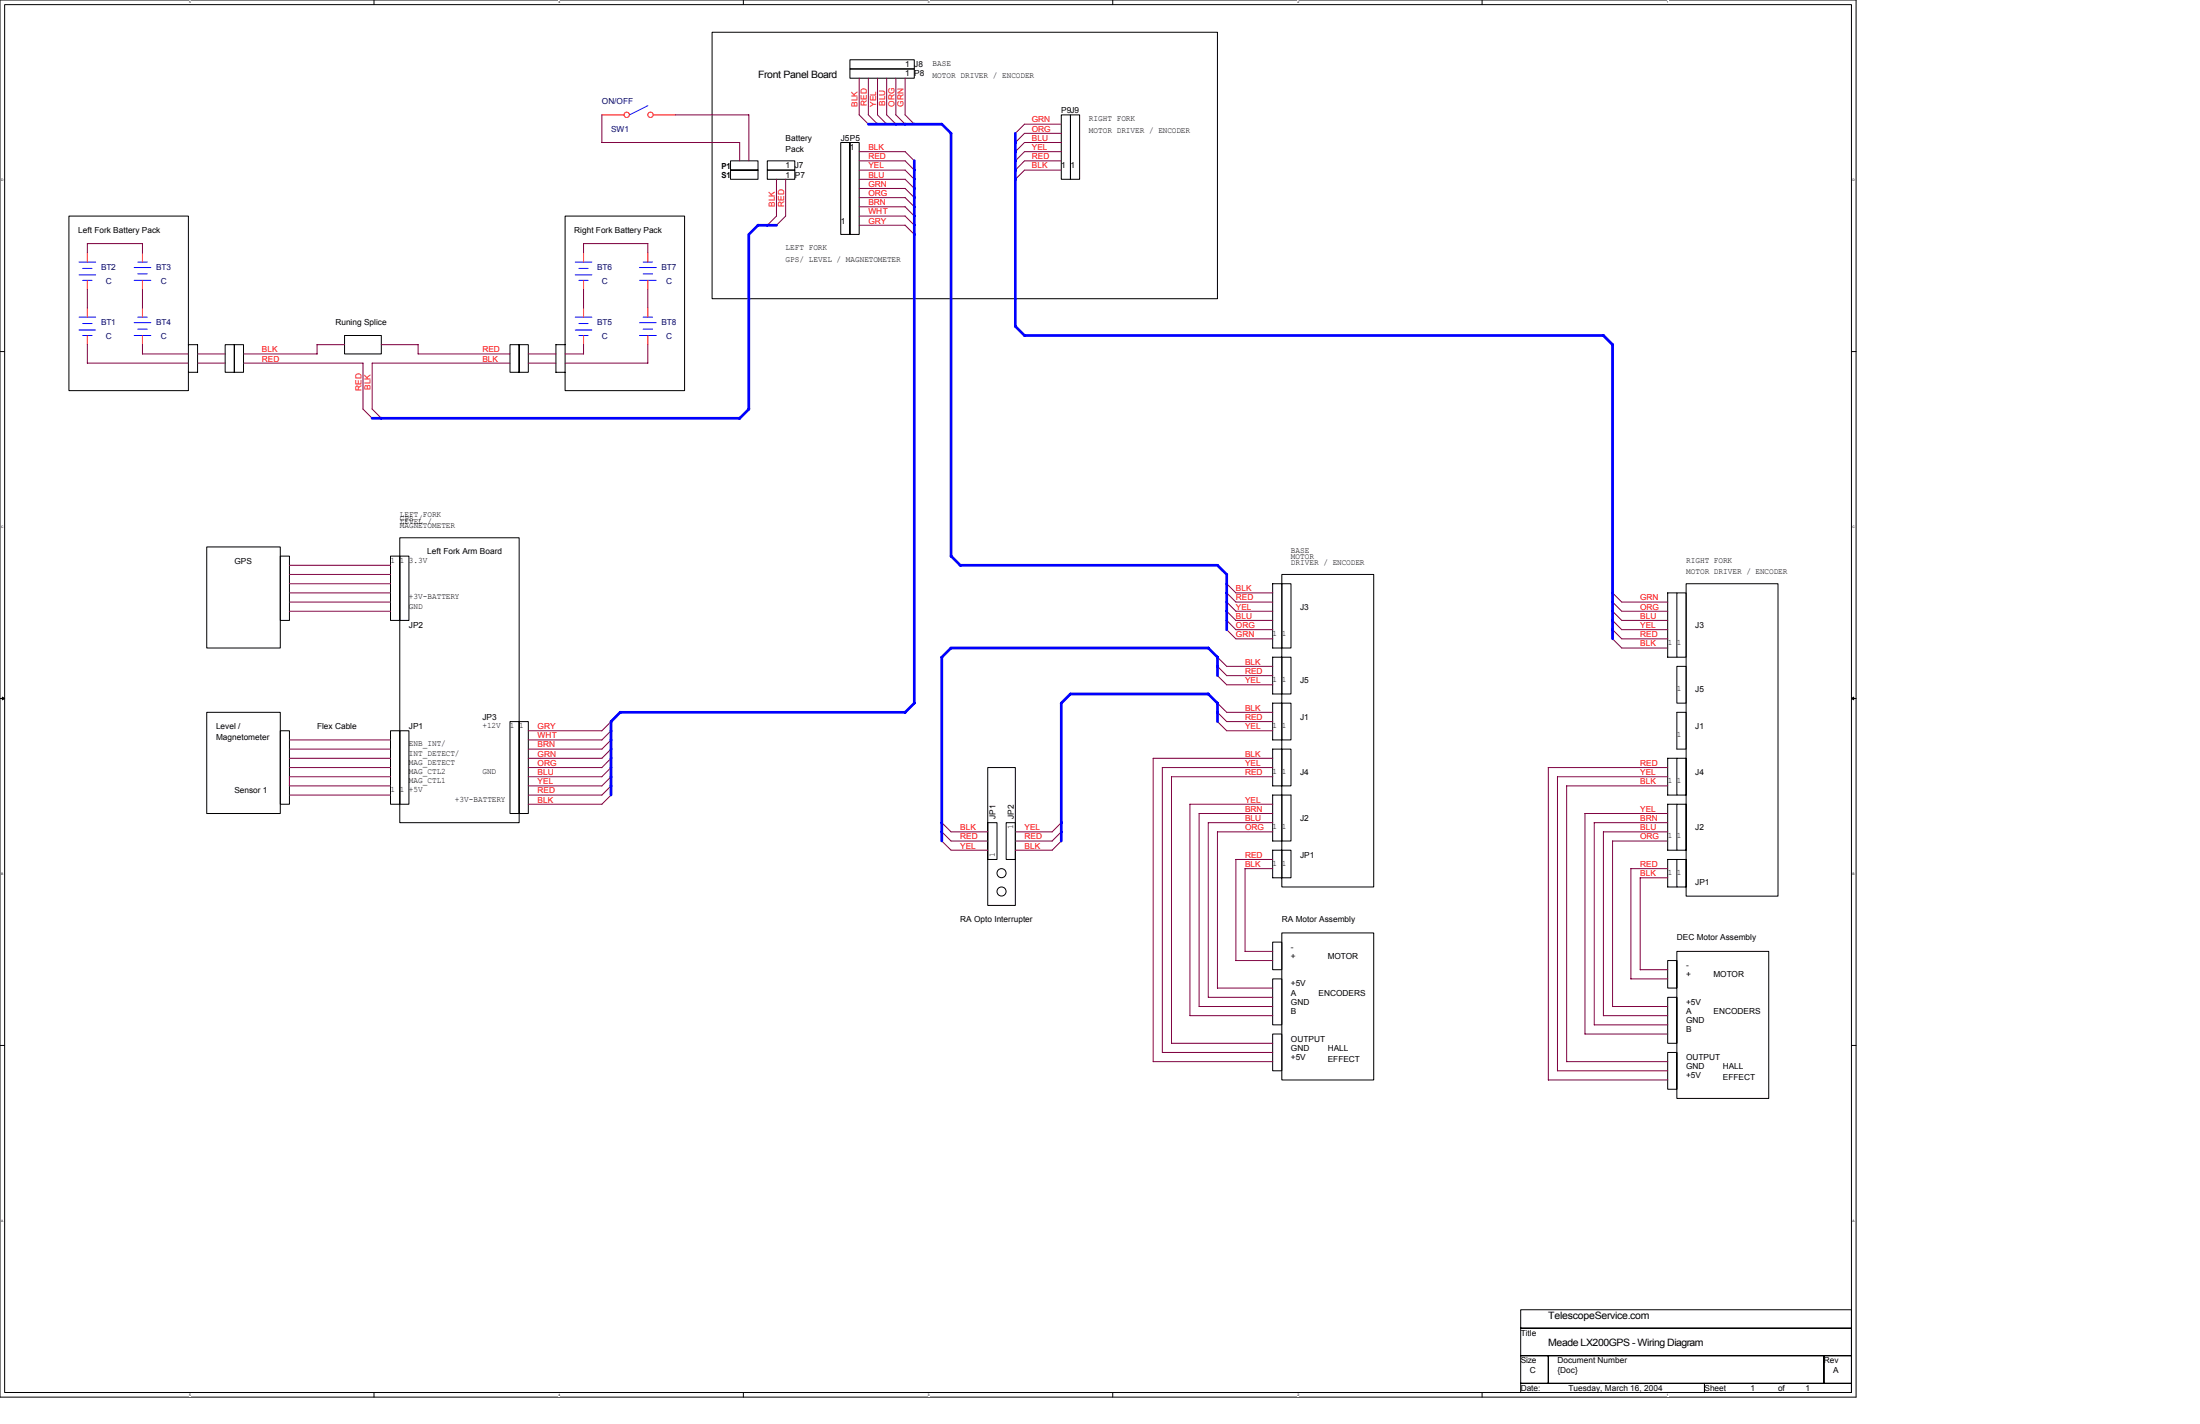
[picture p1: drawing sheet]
<svg xmlns="http://www.w3.org/2000/svg" width="432mm" height="279mm" viewBox="0 0 432 279" stroke-linecap="round" stroke-linejoin="round" font-family="sans-serif">
<path d="M0 0h364.3v274.1h-364.3zM.9 .9h362.5v272.3h-362.5z" fill="none" stroke="#000" stroke-width=".2"/>
<g fill="#fff">
<path d="M37.1 .1h.4v.7h-.4z"/>
<path d="M37.1 273.3h.4v.7h-.4z"/>
</g>
<path d="M73.4 0v.9M73.4 273.2v.9" fill="none" stroke="#000" stroke-width=".2"/>
<g fill="#fff">
<path d="M109.6 .1h.4v.7h-.4z"/>
<path d="M109.6 273.3h.4v.7h-.4z"/>
</g>
<path d="M145.9 0v.9M145.9 273.2v.9" fill="none" stroke="#000" stroke-width=".2"/>
<g fill="#fff">
<path d="M182.1 .1h.4v.7h-.4z"/>
<path d="M182.1 273.3h.4v.7h-.4z"/>
</g>
<path d="M218.4 0v.9M218.4 273.2v.9" fill="none" stroke="#000" stroke-width=".2"/>
<g fill="#fff">
<path d="M254.6 .1h.4v.7h-.4z"/>
<path d="M254.6 273.3h.4v.7h-.4z"/>
</g>
<path d="M290.9 0v.9M290.9 273.2v.9" fill="none" stroke="#000" stroke-width=".2"/>
<g fill="#fff">
<path d="M327.1 .1h.4v.7h-.4z"/>
<path d="M327.1 273.3h.4v.7h-.4z"/>
<path d="M.2 34.9h.5v.7h-.5z"/>
<path d="M363.6 34.9h.5v.7h-.5z"/>
<path d="M.2 103h.5v.7h-.5z"/>
<path d="M363.6 103h.5v.7h-.5z"/>
</g>
<path d="M0 69h.9M363.4 69h.9" fill="none" stroke="#000" stroke-width=".2"/>
<g fill="#fff">
<path d="M.2 171.1h.4v.7h-.4z"/>
<path d="M363.6 171.1h.4v.7h-.4z"/>
</g>
<path d="M0 137.1h.9M363.4 137.1h.9" fill="none" stroke="#000" stroke-width=".2"/>
<path d="M.5 136.8l.4 .3-.4 .2zM363.4 137.1l.4-.3v.5z" fill="#000" stroke="#000" stroke-width=".2"/>
<g fill="#fff">
<path d="M.2 239.2h.4v.7h-.4z"/>
<path d="M363.6 239.2h.4v.7h-.4z"/>
</g>
<g fill="none" stroke="#000" stroke-width=".2">
<path d="M139.8 6.3h99.2v52.3h-99.2zM166.8 13.5h12.7v1.8h-12.7zM166.8 11.7h12.7v1.8h-12.7zM143.4 33.4h5.4v1.8h-5.4zM143.4 31.6h5.4v1.8h-5.4zM150.6 33.4h5.4v1.8h-5.4zM150.6 31.6h5.4v1.8h-5.4zM165 28h1.8v18h-1.8zM166.8 28h1.8v18h-1.8zM208.3 22.5h1.8v12.7h-1.8zM210.1 22.5h1.8v12.7h-1.8zM13.5 42.4h23.5v34.2h-23.5z"/>
<path d="M110.9 42.4h23.5v34.2h-23.5zM37 67.6h1.8v5.4M37 73h1.8M44.2 67.6h1.8v5.4h-1.8zM46 67.6h1.8v5.4h-1.8zM67.6 65.8h7.2v3.6h-7.2zM100.1 67.6h1.8v5.4h-1.8zM101.9 67.6h1.8v5.4h-1.8zM109.1 73h1.8M110.9 67.6h-1.8v5.4M40.6 107.3h14.4v19.8h-14.4zM55 109.1h1.8v12.6h-1.8z"/>
<path d="M76.6 109.1h1.9v12.6h-1.9zM78.5 105.5h23.4v55.9h-23.4zM78.5 109.1h1.8v12.6h-1.8zM251.6 112.7h18v61.3h-18zM251.6 114.5h1.8v12.6h-1.8zM251.6 114.5h-1.8v12.6h1.8M327.3 116.3h1.8M327.3 116.3v12.6h1.8M329.1 116.3h1.8v12.6h-1.8zM330.9 114.5h18.1v61.3h-18.1zM40.6 139.8h14.4v19.8h-14.4zM249.8 138h1.8"/>
<path d="M249.8 128.9h1.8M249.8 128.9v7.3h1.8M249.8 137.9v7.3h1.8M251.6 128.9h1.8v7.3h-1.8zM251.6 138h1.8v7.2h-1.8zM329.1 130.7h1.8v7.3h-1.8zM329.1 139.8h1.8v7.2h-1.8zM55 143.4h1.8v14.4h-1.8zM76.6 143.4h1.9v14.4h-1.9zM78.5 143.4h1.8v14.4h-1.8zM100.1 141.6h1.8v18h-1.8zM101.9 141.6h1.8v18h-1.8z"/>
<path d="M193.9 150.6h5.4v27.1h-5.4zM251.6 156v9h1.8v-9h-3.6v9h1.8M251.6 147h1.8v7.2h-1.8zM251.6 147h-1.8v7.2h1.8M327.3 157.8v9h1.8M327.3 157.8h1.8M329.1 148.8h1.8v7.2h-1.8zM329.1 157.8h1.8v9h-1.8zM329.1 148.8h-1.8v7.2h1.8M193.9 161.4h1.8v7.2h-1.8zM197.5 161.4h1.8v7.2h-1.8zM249.8 166.8h1.8"/>
<path d="M249.8 166.8v5.4h1.8M251.6 166.8h1.8v5.4h-1.8zM327.3 168.6v5.4h1.8M327.3 168.6h1.8M329.1 168.6h1.8v5.4h-1.8zM249.8 192.1h1.8v9h-1.8zM249.8 184.8h1.8v5.5h-1.8zM251.6 183h18v28.9h-18zM327.3 195.7h1.8v9h-1.8zM327.3 188.5h1.8v5.4h-1.8zM329.1 186.7h18.1v28.8h-18.1zM0 205.1h.9"/>
<path d="M249.8 202.9h1.8v7.2h-1.8zM327.3 206.5h1.8v7.2h-1.8zM363.4 205.1h.9M298.5 257h64.9v3.6h-64.9zM298.5 260.6h64.9v5.4h-64.9zM298.5 266h5.4v5.4h-5.4zM298.5 271.4h36v1.8h-36zM303.9 266h54.1v5.4h-54.1zM334.5 271.4h28.9v1.8h-28.9zM358 266h5.4v5.4h-5.4z"/>
<circle cx="196.6" cy="171.3" r=".89"/>
<circle cx="196.6" cy="174.9" r=".89"/>
</g>
<g fill="none" stroke="#00f" stroke-width=".2">
<path d="M127.2 20.7l-3.7 1.8M15.5 51.4h3.3M15.5 53.9h3.3M16.2 55h1.9M16.2 52.7h1.9M26.3 55h3.3M26.3 52.5h3.3M27.1 51.4h1.8M27.1 53.7h1.8M112.9 51.4h3.3M112.9 53.9h3.3M113.6 55h1.8"/>
<path d="M113.6 52.7h1.8M125.5 55h3.3M125.5 52.5h3.3M126.2 51.4h1.9M126.2 53.7h1.9M15.5 62.2h3.3M15.5 64.7h3.3M16.2 65.8h1.9M16.2 63.5h1.9M26.3 65.8h3.3M26.3 63.3h3.3M27.1 62.2h1.8"/>
<path d="M27.1 64.6h1.8M112.9 62.2h3.3M112.9 64.7h3.3M113.6 65.8h1.8M113.6 63.5h1.8M125.5 65.8h3.3M125.5 63.3h3.3M126.2 62.2h1.9M126.2 64.6h1.9"/>
</g>
<g fill="none" stroke="#f00" stroke-width=".2">
<path d="M118.1 22.5h4.4M128.2 22.5h4.4M17.1 49.6v1.8M17.1 55v1.8M28 49.6v1.8M28 55v1.8M114.5 49.6v1.8M114.5 55v1.8M127.1 49.6v1.8M127.1 55v1.8M17.1 60.4v1.8M17.1 65.8v1.8"/>
<path d="M28 60.4v1.8M28 65.8v1.8M114.5 60.4v1.8M114.5 65.8v1.8M127.1 60.4v1.8M127.1 65.8v1.8"/>
<circle cx="123" cy="22.5" r=".52"/>
<circle cx="127.7" cy="22.5" r=".52"/>
</g>
<g fill="none" stroke="#800040" stroke-width=".2">
<path d="M168.6 15.3v7.2M170.4 15.3v7.2l1.8 1.9M172.2 15.3v7.2l1.8 1.9M174 15.3v7.2M175.8 15.3v7.2l1.9 1.9M177.7 15.3v7.2M118.1 22.5v5.5h27.1M132.5 22.5h14.5v9.1M145.2 27.9v3.7M152.4 35.2v7.2l-1.8 1.8M154.2 35.2v7.2l-1.8 1.8M168.6 22.5l1.8 1.9"/>
<path d="M168.6 29.8h9.1M168.6 38.8h9.1M168.6 37h9.1M168.6 31.6h9.1M168.6 35.2h9.1M168.6 33.4h9.1M174 22.5l1.8 1.9M177.6 31.5l1.9 1.9M177.6 38.8l1.9 1.8M177.6 33.4l1.9 1.8M177.6 35.2l1.9 1.8M177.6 37l1.9 1.8"/>
<path d="M177.6 29.7l1.9 1.9M177.6 22.5l1.9 1.9M208.3 31.6h-7.2l-1.8 1.8M208.3 24.4h-7.2l-1.8 1.8M208.3 26.2h-7.2l-1.8 1.8M208.3 33.4h-7.2l-1.8 1.8M208.3 28h-7.2l-1.8 1.8M208.3 29.8h-7.2l-1.8 1.8M17.1 49.6v-1.8h10.9v1.8M17.1 56.8v3.6M28 56.8v3.7M114.5 56.8v3.6"/>
<path d="M127.1 47.8v1.8M127.1 56.8v3.7M127.2 47.8h-12.7v1.8M168.6 44.2h9.1M168.6 40.6h9.1M168.6 42.4h9.1M177.6 40.6l1.9 1.8M177.6 42.4l1.9 1.8M177.6 44.2l1.9 1.8M17.1 67.6v3.6h19.9M28 67.6v1.9M28 69.4h9"/>
<path d="M38.8 71.2h5.4M38.8 69.4h5.4M47.8 71.2h23.5l-.1 9.1M47.8 69.4h14.5M67.6 67.6h-5.4v1.9M74.8 67.6h7.3v1.8h18M100.1 71.2h-27.1v9.1M103.7 71.2h5.4M103.7 69.4h5.4M110.9 71.2h16.3M110.9 69.4h3.7M114.5 67.6v1.8"/>
<path d="M127.1 67.6v3.6M71.2 80.2l1.8 1.9M73 80.2l1.8 1.9M56.8 110.9h19.9M56.8 112.7h19.9M56.8 114.5h19.9M56.8 116.3h19.9M56.8 118.1h19.9M56.8 119.9h19.9M240.7 119.9l1.9 1.8h7.2M240.7 116.3l1.9 1.8h7.2M240.7 114.5l1.9 1.8h7.2"/>
<path d="M240.7 118.1l1.9 1.8h7.2M316.5 116.3l1.8 1.8h9M316.5 118.1l1.8 1.8h9M316.5 119.9l1.8 1.8h9M238.9 128.9l1.9 1.8h9M238.9 130.7l1.9 1.9h9M238.9 132.5l1.9 1.9h9M238.9 137.9l1.9 1.9h9M238.9 139.7l1.9 1.9h9M240.7 123.5l1.9 1.8h7.2M240.7 121.7l1.9 1.8h7.2M316.5 121.7l1.8 1.8h9"/>
<path d="M316.5 123.5l1.8 1.8h9M316.5 125.3l1.8 1.8h9M56.8 154.2h19.8M56.8 156h19.9M56.8 152.4v1.8M56.8 152.4h19.9M56.8 148.8h19.9M56.8 147h19.9M56.8 150.6h19.9M56.8 145.2h19.9M103.7 156h14.5M103.7 154.2h14.5"/>
<path d="M103.7 152.4h14.5M103.7 148.8h14.5M103.7 147h14.5M103.7 150.6h14.5M103.7 145.2h14.5M103.7 157.8h14.5M103.7 143.4h14.5M119.9 145.2l-1.8 1.8M119.9 152.4l-1.8 1.8M119.9 147l-1.8 1.8M119.9 154.2l-1.8 1.8M119.9 141.6l-1.8 1.8"/>
<path d="M119.9 148.8l-1.8 1.8M119.9 156l-1.8 1.8M119.9 143.4l-1.8 1.8M119.9 150.6l-1.8 1.8M233.6 157.8v41.5h16.2M233.6 157.8h16.2M238.9 141.6l1.9 1.8h9M249.8 152.4h-19.9v52.3h19.9M249.8 148.8h-23.5v59.5M249.8 150.6h-21.7v55.9h21.7M249.8 159.6h-14.4v37.9h14.4M305.7 152.4h21.6"/>
<path d="M305.7 152.4v57.7M307.5 154.2h19.8M307.5 154.2v54.1M311.1 159.6h16.2M311.1 159.6v43.3h16.2M327.3 150.6h-23.4v61.3M184.8 161.4l1.9 1.8h7.2M184.8 163.2l1.9 1.8h7.2M184.8 165l1.9 1.8h7.2M199.3 165h7.2M199.3 163.2h7.2M199.3 166.8h7.2"/>
<path d="M208.3 161.4l-1.8 1.8M208.3 163.2l-1.8 1.8M208.3 165l-1.8 1.8M237.2 161.4h12.6M237.2 161.4v34.3h12.6M242.5 168.6h7.3M242.6 168.6v19.9h7.2M249.8 170.4h-5.5l.1 16.3M249.8 163.2h-10.8v30.7h10.8M314.7 163.2h12.6M314.7 163.2v36.1M320.1 170.4h7.2"/>
<path d="M320.1 170.4v21.7M321.9 172.2h5.4M321.9 172.2v18.1h5.4M327.3 165h-10.8v32.5h10.8M327.3 161.4h-14.4v39.7h14.4M244.4 186.7h5.4M314.7 199.3h12.6M320.1 192.1h7.2M226.3 208.3h23.5M303.9 211.9h23.4M305.7 210.1h21.6M307.5 208.3h19.8"/>
</g>
<g fill="none" stroke="#00f" stroke-width=".53">
<path d="M170.4 24.4h14.5M179.5 31.5v106.5M184.8 24.4l1.9 1.8M186.7 26.2v82.9l1.8 1.8M199.3 26.2v37.9l1.8 1.7h113.6l1.8 1.8M148.8 44.2h3.6M148.8 44.2l-1.8 1.8v34.3l-1.8 1.8M316.5 67.6v57.7M73 82.1h72.2M188.5 110.9h50.5l1.8 1.8v10.9M179.5 137.9l-1.8 1.9-55.9-.1-1.9 1.9v14.4M210.1 136.2l27-.1 1.9 1.9"/>
<path d="M210.1 136.2l-1.8 1.8v27M239 128.9v3.7M239 137.9v3.7M239 128.9l-1.9-1.8h-50.5l-1.8 1.9v36"/>
</g>
<g font-size="2">
<text x="148.8" y="15.3">Front Panel Board</text>
<text x="303.9" y="258.8">TelescopeService.com</text>
<text x="303.9" y="264.2">Meade LX200GPS - Wiring Diagram</text>
</g>
<g font-size="1.6">
<text x="177.7" y="13.2">1 J8</text>
<text x="177.7" y="15">1 P8</text>
<text x="183" y="13">BASE</text>
<text x="183" y="15.3">MOTOR DRIVER / ENCODER</text>
<text x="208.3" y="22.2">P9J9</text>
<text x="213.7" y="23.8">RIGHT FORK</text>
<text x="154.2" y="27.6">Battery</text>
<text x="154.2" y="29.8">Pack</text>
<text x="165" y="27.6">J5P5</text>
<text x="166.8" y="29.4">1</text>
<text x="213.7" y="26.1">MOTOR DRIVER / ENCODER</text>
<text x="141.6" y="34.9">S1</text>
<text x="141.6" y="33.1">P1</text>
<text x="154.2" y="33">1 J7</text>
<text x="154.2" y="34.9">1 P7</text>
<text x="208.3" y="33">1 1</text>
<text x="15.3" y="45.7">Left Fork Battery Pack</text>
<text x="112.7" y="45.7">Right Fork Battery Pack</text>
<text x="165" y="43.9">1</text>
<text x="154.2" y="49.1">LEFT FORK</text>
<text x="154.2" y="51.3">GPS/ LEVEL / MAGNETOMETER</text>
<text x="65.8" y="63.7">Runing Splice</text>
<text x="78.5" y="101.4">LEFT FORK</text>
<text x="78.5" y="102.1">GPS /</text>
<text x="78.5" y="102.9">LEVEL /</text>
<text x="78.5" y="103.7">MAGNETOMETER</text>
<text x="46" y="110.6">GPS</text>
<text x="76.6" y="110.4">1</text>
<text x="78.5" y="110.4">1</text>
<text x="80.3" y="110.4">3.3V</text>
<text x="83.9" y="108.8">Left Fork Arm Board</text>
<text x="253.4" y="108.6">BASE</text>
<text x="253.4" y="109.7">MOTOR</text>
<text x="253.4" y="110.8">DRIVER / ENCODER</text>
<text x="330.9" y="110.4">RIGHT FORK</text>
<text x="330.9" y="112.6">MOTOR DRIVER / ENCODER</text>
<text x="80.3" y="119.4">GND</text>
<text x="80.3" y="117.6">+3V-BATTERY</text>
<text x="255.2" y="119.6">J3</text>
<text x="80.3" y="123.2">JP2</text>
<text x="249.8" y="124.8">1</text>
<text x="251.6" y="124.8">1</text>
<text x="332.7" y="123.2">J3</text>
<text x="327.3" y="126.6">1</text>
<text x="329.1" y="126.6">1</text>
<text x="249.8" y="133.8">1</text>
<text x="251.6" y="133.8">1</text>
<text x="255.2" y="134">J5</text>
<text x="329.1" y="135.6">1</text>
<text x="332.7" y="135.8">J5</text>
<text x="42.4" y="143.1">Level /</text>
<text x="62.2" y="143.1">Flex Cable</text>
<text x="80.3" y="143.1">JP1</text>
<text x="94.7" y="141.2">JP3</text>
<text x="94.7" y="142.9">+12V</text>
<text x="100.1" y="142.9">1</text>
<text x="101.9" y="142.9">1</text>
<text x="249.8" y="142.9">1</text>
<text x="251.6" y="142.9">1</text>
<text x="255.2" y="141.2">J1</text>
<text x="332.7" y="143.1">J1</text>
<text x="42.4" y="145.2">Magnetometer</text>
<text x="80.3" y="148.3">INT_DETECT/</text>
<text x="80.3" y="146.5">ENB_INT/</text>
<text x="329.1" y="144.7">1</text>
<text x="46" y="155.7">Sensor 1</text>
<text x="76.6" y="155.5">1</text>
<text x="78.5" y="155.5">1</text>
<text x="80.3" y="155.5">+5V</text>
<text x="80.3" y="153.7">MAG_CTL1</text>
<text x="80.3" y="151.9">MAG_CTL2</text>
<text x="80.3" y="150.1">MAG_DETECT</text>
<text x="94.7" y="151.9">GND</text>
<text x="249.8" y="151.9">1</text>
<text x="251.6" y="151.9">1</text>
<text x="255.2" y="152.1">J4</text>
<text x="327.3" y="153.7">1</text>
<text x="329.1" y="153.7">1</text>
<text x="332.7" y="152.1">J4</text>
<text x="89.3" y="157.3">+3V-BATTERY</text>
<text x="195.4" y="160.7" transform="rotate(-90 195.4 160.7)">JP1</text>
<text x="255.2" y="161.1">J2</text>
<text x="198.9" y="162.7" transform="rotate(-90 198.9 162.7)">1 JP2</text>
<text x="249.8" y="162.7">1</text>
<text x="251.6" y="162.7">1</text>
<text x="327.3" y="164.5">1 1</text>
<text x="332.7" y="162.9">J2</text>
<text x="195.3" y="168.1" transform="rotate(-90 195.3 168.1)">1</text>
<text x="249.8" y="169.9">1</text>
<text x="251.6" y="169.9">1</text>
<text x="255.2" y="168.3">JP1</text>
<text x="327.3" y="171.7">1 1</text>
<text x="332.7" y="173.7">JP1</text>
<text x="188.5" y="180.9">RA Opto Interrupter</text>
<text x="251.6" y="180.9">RA Motor Assembly</text>
<text x="329.1" y="184.5">DEC Motor Assembly</text>
<text x="253.4" y="188.2">+</text>
<text x="253.4" y="186.3">-</text>
<text x="260.6" y="188.2">MOTOR</text>
<text x="330.9" y="189.9">-</text>
<text x="330.9" y="191.7">+</text>
<text x="336.3" y="191.7">MOTOR</text>
<text x="253.4" y="193.5">+5V</text>
<text x="253.4" y="195.3">A</text>
<text x="253.4" y="197.2">GND</text>
<text x="258.8" y="195.3">ENCODERS</text>
<text x="330.9" y="197.2">+5V</text>
<text x="253.4" y="199">B</text>
<text x="330.9" y="199">A</text>
<text x="330.9" y="200.8">GND</text>
<text x="330.9" y="202.6">B</text>
<text x="336.3" y="199">ENCODERS</text>
<text x="253.4" y="204.4">OUTPUT</text>
<text x="253.4" y="206.2">GND</text>
<text x="253.4" y="208">+5V</text>
<text x="260.6" y="206.2">HALL</text>
<text x="260.6" y="208.3">EFFECT</text>
<text x="330.9" y="209.8">GND</text>
<text x="330.9" y="208">OUTPUT</text>
<text x="338.1" y="209.8">HALL</text>
<text x="330.9" y="211.6">+5V</text>
<text x="338.1" y="211.9">EFFECT</text>
<text x="298.5" y="262.1">Title</text>
<text x="298.5" y="267.5">Size</text>
<text x="300.3" y="269.3">C</text>
<text x="305.7" y="267.5">Document Number</text>
<text x="305.7" y="269.3">{Doc}</text>
<text x="358" y="267.5">Rev</text>
<text x="359.8" y="269.3">A</text>
<text x="298.5" y="272.9">Date:</text>
<text x="307.8" y="272.9">Tuesday, March 16, 2004</text>
<text x="334.5" y="272.9">Sheet</text>
<text x="343.6" y="272.9">1</text>
<text x="349" y="272.9">of</text>
<text x="354.4" y="272.9">1</text>
</g>
<g font-size="1.6" fill="#000080">
<text x="118.1" y="20.4">ON/OFF</text>
<text x="119.9" y="25.8">SW1</text>
<text x="19.9" y="52.9">BT2</text>
<text x="30.7" y="52.9">BT3</text>
<text x="117.2" y="52.9">BT6</text>
<text x="129.9" y="52.9">BT7</text>
<text x="20.7" y="55.8">C</text>
<text x="31.6" y="55.8">C</text>
<text x="118.1" y="55.8">C</text>
<text x="130.7" y="55.8">C</text>
<text x="19.9" y="63.7">BT1</text>
<text x="30.7" y="63.7">BT4</text>
<text x="117.2" y="63.7">BT5</text>
<text x="129.9" y="63.7">BT8</text>
<text x="20.7" y="66.6">C</text>
<text x="31.6" y="66.6">C</text>
<text x="118.1" y="66.6">C</text>
<text x="130.7" y="66.6">C</text>
</g>
<g font-size="1.6" fill="#f00">
<text x="168.3" y="20.9" transform="rotate(-90 168.3 20.9)">BLK</text>
<text x="170.1" y="20.7" transform="rotate(-90 170.1 20.7)">RED</text>
<text x="171.9" y="20.9" transform="rotate(-90 171.9 20.9)">YEL</text>
<text x="173.7" y="20.7" transform="rotate(-90 173.7 20.7)">BLU</text>
<text x="175.5" y="20.9" transform="rotate(-90 175.5 20.9)">ORG</text>
<text x="177.3" y="20.9" transform="rotate(-90 177.3 20.9)">GRN</text>
<text x="170.4" y="29.4">BLK</text>
<text x="202.5" y="25.8">ORG</text>
<text x="202.5" y="24">GRN</text>
<text x="202.5" y="29.4">YEL</text>
<text x="202.5" y="27.6">BLU</text>
<text x="170.4" y="31.2">RED</text>
<text x="170.4" y="34.9">BLU</text>
<text x="170.4" y="33">YEL</text>
<text x="202.5" y="33">BLK</text>
<text x="202.5" y="31.2">RED</text>
<text x="152.1" y="40.6" transform="rotate(-90 152.1 40.6)">BLK</text>
<text x="153.9" y="40.6" transform="rotate(-90 153.9 40.6)">RED</text>
<text x="170.4" y="40.3">BRN</text>
<text x="170.4" y="38.5">ORG</text>
<text x="170.4" y="36.7">GRN</text>
<text x="170.4" y="43.9">GRY</text>
<text x="170.4" y="42.1">WHT</text>
<text x="51.4" y="70.9">RED</text>
<text x="51.4" y="69.1">BLK</text>
<text x="94.7" y="69.1">RED</text>
<text x="94.7" y="70.9">BLK</text>
<text x="71" y="76.6" transform="rotate(-90 71 76.6)">RED</text>
<text x="72.7" y="76.5" transform="rotate(-90 72.7 76.5)">BLK</text>
<text x="242.6" y="119.6">YEL</text>
<text x="242.6" y="117.8">RED</text>
<text x="242.6" y="116">BLK</text>
<text x="321.9" y="119.6">ORG</text>
<text x="321.9" y="117.8">GRN</text>
<text x="242.6" y="121.4">BLU</text>
<text x="242.6" y="123.2">ORG</text>
<text x="242.6" y="125">GRN</text>
<text x="321.9" y="125">RED</text>
<text x="321.9" y="123.2">YEL</text>
<text x="321.9" y="121.4">BLU</text>
<text x="244.4" y="130.4">BLK</text>
<text x="321.9" y="126.8">BLK</text>
<text x="244.4" y="134">YEL</text>
<text x="244.4" y="132.2">RED</text>
<text x="105.5" y="143.1">GRY</text>
<text x="244.4" y="143.1">YEL</text>
<text x="244.4" y="141.2">RED</text>
<text x="244.4" y="139.4">BLK</text>
<text x="105.5" y="144.9">WHT</text>
<text x="105.5" y="146.7">BRN</text>
<text x="105.5" y="148.5">GRN</text>
<text x="244.4" y="148.5">BLK</text>
<text x="105.5" y="150.3">ORG</text>
<text x="105.5" y="152.1">BLU</text>
<text x="105.5" y="153.9">YEL</text>
<text x="105.5" y="155.7">RED</text>
<text x="244.4" y="152.1">RED</text>
<text x="244.4" y="150.3">YEL</text>
<text x="321.9" y="150.3">RED</text>
<text x="321.9" y="152.1">YEL</text>
<text x="321.9" y="153.9">BLK</text>
<text x="105.5" y="157.5">BLK</text>
<text x="244.4" y="157.5">YEL</text>
<text x="244.4" y="159.3">BRN</text>
<text x="244.4" y="161.1">BLU</text>
<text x="321.9" y="161.1">BRN</text>
<text x="321.9" y="159.3">YEL</text>
<text x="188.5" y="162.9">BLK</text>
<text x="188.5" y="164.7">RED</text>
<text x="188.5" y="166.5">YEL</text>
<text x="201.1" y="164.7">RED</text>
<text x="201.1" y="162.9">YEL</text>
<text x="201.1" y="166.5">BLK</text>
<text x="244.4" y="162.9">ORG</text>
<text x="321.9" y="164.7">ORG</text>
<text x="321.9" y="162.9">BLU</text>
<text x="244.4" y="168.3">RED</text>
<text x="244.4" y="170.1">BLK</text>
<text x="321.9" y="171.9">BLK</text>
<text x="321.9" y="170.1">RED</text>
</g>
<g font-size=".6">
<text x="37.1" y=".7">5</text>
<text x="109.6" y=".7">4</text>
<text x="182.1" y=".7">3</text>
<text x="254.6" y=".7">2</text>
<text x="327.1" y=".7">1</text>
<text x=".2" y="35.5">D</text>
<text x="363.6" y="35.5">D</text>
<text x=".2" y="103.6">C</text>
<text x="363.6" y="103.6">C</text>
<text x=".2" y="171.7">B</text>
<text x="363.6" y="171.7">B</text>
<text x=".2" y="239.7">A</text>
<text x="363.6" y="239.7">A</text>
<text x="37.1" y="273.9">5</text>
<text x="109.6" y="273.9">4</text>
<text x="182.1" y="273.9">3</text>
<text x="254.6" y="273.9">2</text>
<text x="327.1" y="273.9">1</text>
</g>
</svg>
